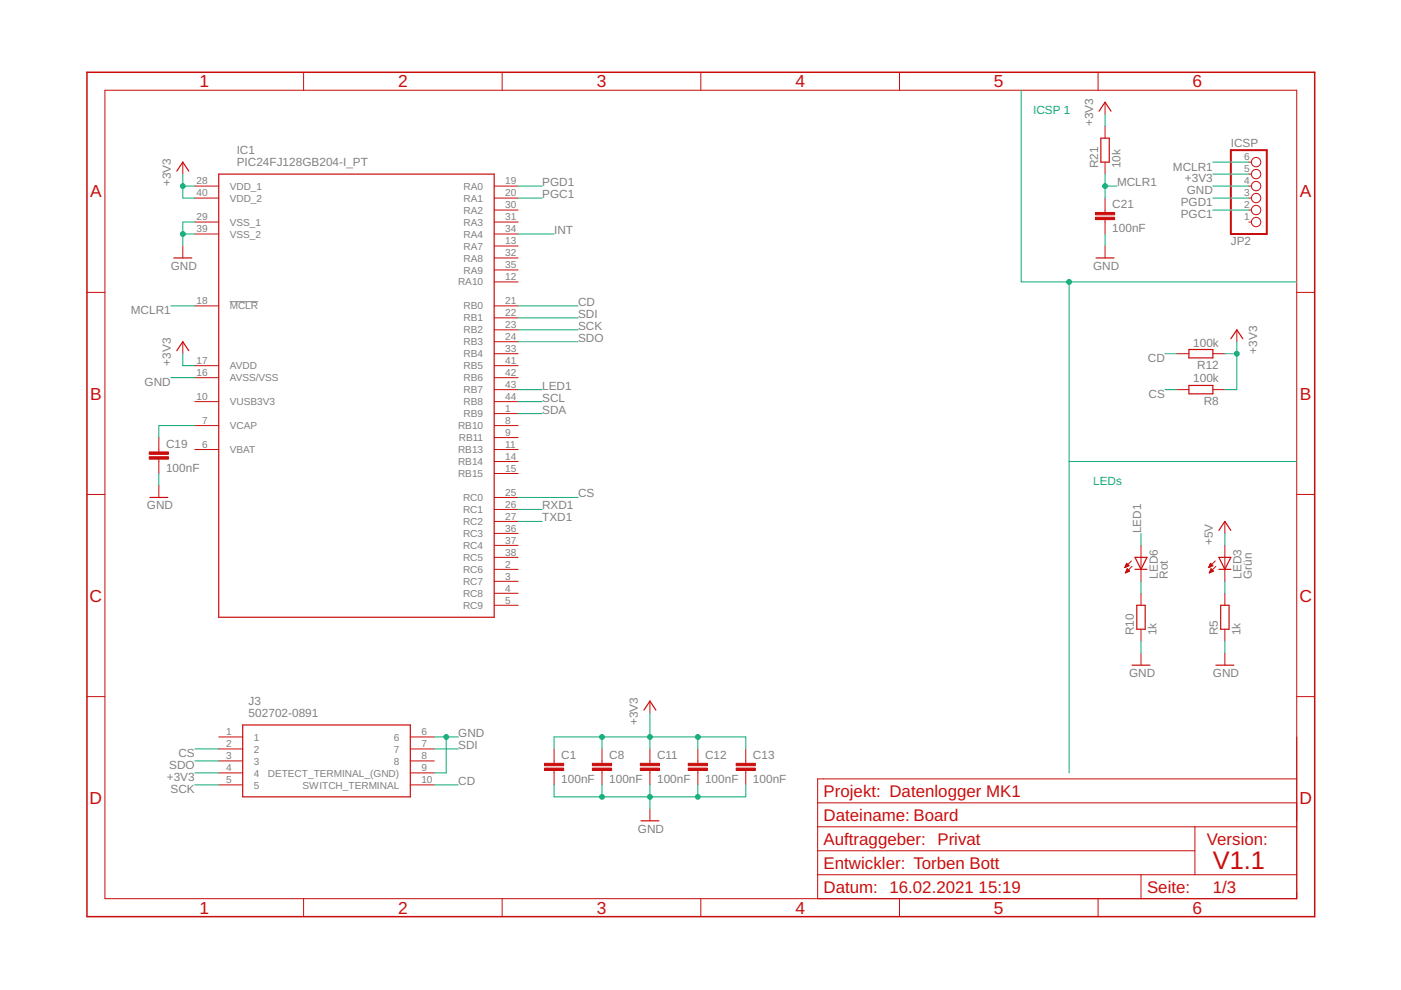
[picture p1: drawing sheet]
<svg xmlns="http://www.w3.org/2000/svg" width="297mm" height="210mm" viewBox="0 0 297 210" stroke-linecap="round" stroke-linejoin="round" font-family="sans-serif">
<path d="M48.7 64h6" fill="none" stroke="#808080" stroke-width=".21"/>
<g fill="none" stroke="#c90d0c" stroke-width=".25">
<path d="M37.5 36.3l1.3-1.9 1.2 1.9M46.4 36.9h58.4v94h-58.4zM233 23.6l1.3-1.9 1.3 1.9M233.4 29.3h1.8v5.1h-1.8zM36.9 54.7h3.8M232.4 54.7h3.8M37.5 74.4l1.3-1.9 1.2 1.9M252.1 74.1h5.1v1.8h-5.1zM261 71.8l1.2-1.9 1.3 1.9M252.1 81.7h5.1v1.8h-5.1zM31.8 105.5h3.8M240.6 118.2h2.6l-1.3 2.5z"/>
<path d="M258.4 118.2h2.6l-1.3 2.5zM258.4 112.5l1.3-1.9 1.3 1.9M240.6 120.7h2.6M241 128.3h1.8v5.1h-1.8zM258.4 120.7h2.6M258.8 128.3h1.8v5.1h-1.8zM51.5 153.7h35.5v15.3h-35.5zM136.5 150.6l1.3-1.9 1.3 1.9M240 141h3.8M257.8 141h3.8M135.9 174h3.8"/>
</g>
<g fill="none" stroke="#c90d0c" stroke-width=".21">
<path d="M22.2 19.1h252.7v171.4h-252.7zM64.4 15.3v3.8M106.5 15.3v3.8M148.6 15.3v3.8M190.7 15.3v3.8M232.8 15.3v3.8M38.8 34.4v2.5M41.3 39.5h5.1M104.8 39.5h5.1M234.3 21.7v2.5M234.3 26.8v2.5M234.3 34.4v2.5"/>
<path d="M264.8 39.5h.5M264.8 36.9h.5M264.8 34.4h.5M38.8 52.2v2.5M41.3 42h5.1M41.3 47.1h5.1M41.3 49.6h5.1M104.8 59.8h5.1M104.8 52.2h5.1M104.8 42h5.1M104.8 54.7h5.1M104.8 47.1h5.1"/>
<path d="M104.8 44.5h5.1M104.8 49.6h5.1M104.8 57.2h5.1M234.3 42v3M234.3 46.6v3M234.3 52.2v2.5M264.8 42h.5M264.8 47.1h.5M264.8 44.5h.5M18.4 62h3.8M38.8 72.5v2.5M41.3 77.5h5.1"/>
<path d="M41.3 64.9h5.1M104.8 77.5h5.1M104.8 64.9h5.1M104.8 67.4h5.1M104.8 75h5.1M104.8 72.5h5.1M104.8 69.9h5.1M249.5 75h2.6M257.2 75h2.5M262.2 69.9v2.6M274.9 62h3.8M33.7 92.8v3"/>
<path d="M33.7 97.3v3.1M41.3 95.3h5.1M41.3 90.2h5.1M41.3 85.2h5.1M41.3 80.1h5.1M104.8 87.7h5.1M104.8 95.3h5.1M104.8 90.2h5.1M104.8 92.8h5.1M104.8 85.2h5.1M104.8 97.9h5.1M104.8 80.1h5.1"/>
<path d="M104.8 82.6h5.1M249.5 82.6h2.6M257.2 82.6h2.5M18.4 104.8h3.8M33.7 102.9v2.6M104.8 100.4h5.1M104.8 110.6h5.1M104.8 108h5.1M104.8 105.5h5.1M104.8 118.2h5.1M104.8 115.6h5.1M104.8 113.1h5.1"/>
<path d="M238.7 119.9h.7M238.7 119.8h.5M238.8 119.7h.3M238.8 119.6h.2M238.9 119.4l-.4 .9M238.9 119.4l.5 .6M238.9 119.4h.1M239.4 120l-.9 .3M239.9 118.9l-1.4 1.4M241.9 115.6v7.7M256.4 119.9h.7M256.5 119.8h.5"/>
<path d="M256.5 119.7h.4M256.6 119.6h.2M256.6 119.4h.1M256.6 119.4l-.3 .9M256.6 119.4l.6 .6-.9 .3M257.7 118.9l-1.4 1.4M259.7 110.6v2.5M259.7 115.6v7.7M274.9 104.8h3.8M104.8 120.7h5.1M104.8 123.3h5.1M104.8 125.8h5.1"/>
<path d="M104.8 128.3h5.1M238.5 120.3h.1M238.5 120.2h.3M238.6 120.1h.5M238.7 121.4h.1M238.7 121.3h.4M238.8 121.1h.6M238.8 121h.6M238.9 120.9h.4M238.9 120.8h.3M239 120.6h.1M239 120.6l.5 .5-.9 .4z"/>
<path d="M240 120.1l-1.4 1.4M241.9 125.8v2.5M241.9 133.4v2.6M241.9 138.5v2.5M256.3 120.3h.1M256.3 120.2h.3M256.4 120.1h.5M256.4 121.4h.2M256.5 121.3h.4M256.5 121.1h.7M256.6 121h.6M256.6 120.9h.5"/>
<path d="M256.7 120.8h.3M256.8 120.6h.1M256.8 120.6l.5 .5-.9 .4zM257.8 120.1l-1.4 1.4M259.7 125.8v2.5M259.7 133.4v2.6M259.7 138.5v2.5M18.4 147.7h3.8M46.4 156.3h5.1M46.4 158.8h5.1M87 156.3h5.1M87 158.8h5.1"/>
<path d="M117.5 158.8v3M127.6 158.8v3M137.8 148.7v2.5M137.8 158.8v3M148 158.8v3M158.1 158.8v3M274.9 147.7h3.8M46.4 161.3h5.1M46.4 163.9h5.1M46.4 166.4h5.1M87 161.3h5.1M87 163.9h5.1"/>
<path d="M87 166.4h5.1M117.5 163.4v3M127.6 163.4v3M137.8 163.4v3M137.8 171.5v2.5M148 163.4v3M158.1 163.4v3M173.4 170.2h101.5M173.4 175.3h101.5M253.3 175.3v10.2M274.9 165.1h-101.5v25.4M64.4 190.5v3.9"/>
<path d="M106.5 190.5v3.9M148.6 190.5v3.9M173.4 180.4h79.9M173.4 185.5h101.5M190.7 190.5v3.9M232.8 190.5v3.9M241.9 185.5v5"/>
<circle cx="266.3" cy="39.5" r=".99"/>
<circle cx="266.3" cy="36.9" r=".99"/>
<circle cx="266.3" cy="34.4" r=".99"/>
<circle cx="266.3" cy="42" r=".99"/>
<circle cx="266.3" cy="44.5" r=".99"/>
<circle cx="266.3" cy="47.1" r=".99"/>
</g>
<g fill="#c90d0c" stroke="#c90d0c" stroke-width=".21">
<path d="M115.4 162.9h4.1v.5h-4.1z"/>
<path d="M115.4 161.8h4.1v.5h-4.1z"/>
<path d="M125.6 162.9h4.1v.5h-4.1z"/>
<path d="M125.6 161.8h4.1v.5h-4.1z"/>
<path d="M135.8 162.9h4v.5h-4z"/>
<path d="M135.8 161.8h4v.5h-4z"/>
<path d="M145.9 162.9h4.1v.5h-4.1z"/>
<path d="M145.9 161.8h4.1v.5h-4.1z"/>
<path d="M156.1 162.9h4v.5h-4z"/>
<path d="M156.1 161.8h4v.5h-4z"/>
<path d="M31.6 96.8h4.1v.5h-4.1z"/>
<path d="M31.6 95.8h4.1v.5h-4.1z"/>
<path d="M232.3 46.1h4v.5h-4z"/>
<path d="M232.3 45h4v.6h-4z"/>
</g>
<path d="M18.4 15.3h260.3v179.1h-260.3z" fill="none" stroke="#c90d0c" stroke-width=".32"/>
<path d="M261 31.8h7.6v17.8h-7.6z" fill="none" stroke="#c90d0c" stroke-width=".42"/>
<g fill="none" stroke="#0dab76" stroke-width=".21">
<path d="M216.5 19.1v40.7h58.4M38.8 36.9v5.1h2.5M38.8 39.5h2.5M109.9 39.5h5M234.3 39.5h2.5M234.3 24.2v2.6M234.3 36.9v5.1M257.2 36.9h7.6M257.2 39.5h7.6M257.2 34.4h7.6M38.8 49.6h2.5M41.3 47.1h-2.5v5.1"/>
<path d="M109.9 42h5M109.9 49.6h7.6M226.7 59.8v104.1M234.3 49.6v2.6M257.2 42h7.6M257.2 44.5h7.6M36.2 64.9h5.1M38.8 75v2.5h2.5M109.9 64.9h12.7M109.9 69.9h12.7M109.9 72.5h12.7M109.9 67.4h12.7"/>
<path d="M247 75h2.5M259.7 75h2.5M262.2 72.5v10.1h-2.5M36.2 80.1h5.1M41.3 90.2h-7.6v2.6M109.9 82.6h5M109.9 85.2h5M109.9 87.7h5M226.7 97.9h48.2M247 82.6h2.5M33.7 100.4v2.5M109.9 108h5"/>
<path d="M109.9 110.6h5M109.9 105.5h12.7M241.9 113.1v2.5M259.7 113.1v2.5M241.9 123.3v2.5M241.9 136v2.5M259.7 123.3v2.5M259.7 136v2.5M41.3 158.8h5.1M92.1 156.3h5.1M92.1 158.8h5.1M94.6 156.3v7.6h-2.5"/>
<path d="M117.5 158.8v-2.5h40.6v2.5M127.6 156.3v2.5M137.8 151.2v7.6M148 156.3v2.5M41.3 163.9h5.1M41.3 166.4h5.1M41.3 161.3h5.1M92.1 166.4h5.1M117.5 166.4v2.6h40.6v-2.6M127.6 166.4v2.6M137.8 166.4v5.1M148 166.4v2.6"/>
</g>
<g fill="#0dab76" stroke="#0dab76" stroke-width=".21">
<circle cx="38.8" cy="39.5" r=".51"/>
<circle cx="127.6" cy="156.3" r=".51"/>
<circle cx="148" cy="156.3" r=".51"/>
<circle cx="137.8" cy="156.3" r=".51"/>
<circle cx="262.2" cy="75" r=".51"/>
<circle cx="38.8" cy="49.6" r=".51"/>
<circle cx="127.6" cy="169" r=".51"/>
<circle cx="148" cy="169" r=".51"/>
<circle cx="137.8" cy="169" r=".51"/>
<circle cx="94.6" cy="156.3" r=".51"/>
<circle cx="234.3" cy="39.5" r=".51"/>
<circle cx="226.7" cy="59.8" r=".51"/>
</g>
<text font-size="5.4" fill="#c90d0c" x="257.2" y="184.2">V1.1</text>
<g font-size="3.7" fill="#c90d0c">
<text x="42.3" y="18.5">1</text>
<text x="84.4" y="18.5">2</text>
<text x="126.5" y="18.5">3</text>
<text x="168.6" y="18.5">4</text>
<text x="210.7" y="18.5">5</text>
<text x="252.9" y="18.5">6</text>
<text x="19.1" y="41.9">A</text>
<text x="275.6" y="41.9">A</text>
<text x="19.1" y="84.7">B</text>
<text x="275.6" y="84.7">B</text>
<text x="19" y="127.6">C</text>
<text x="275.5" y="127.6">C</text>
<text x="19" y="170.4">D</text>
<text x="275.5" y="170.4">D</text>
<text x="42.3" y="193.7">1</text>
<text x="84.4" y="193.7">2</text>
<text x="126.5" y="193.7">3</text>
<text x="168.6" y="193.7">4</text>
<text x="210.7" y="193.7">5</text>
<text x="252.9" y="193.7">6</text>
</g>
<g font-size="3.6" fill="#c90d0c">
<text x="174.6" y="169">Projekt: Datenlogger MK1</text>
<text x="174.6" y="174">Dateiname: Board</text>
<text x="174.6" y="179.1">Auftraggeber: Privat</text>
<text x="255.9" y="179.1">Version:</text>
<text x="174.6" y="184.2">Entwickler: Torben Bott</text>
<text x="174.6" y="189.3">Datum: 16.02.2021</text>
<text x="207.5" y="189.3">15:19</text>
<text x="243.2" y="189.3">Seite:</text>
<text x="257.2" y="189.3">1/3</text>
</g>
<g font-size="2.5" fill="#0dab76">
<text x="219.1" y="24.2">ICSP 1</text>
<text x="231.8" y="102.9">LEDs</text>
</g>
<g font-size="2.5" fill="#808080">
<text x="231.8" y="26.8" transform="rotate(-90 231.8 26.8)">+3V3</text>
<text x="50.2" y="35.3">PIC24FJ128GB204-I_PT</text>
<text x="50.2" y="32.7">IC1</text>
<text x="232.8" y="35.6" transform="rotate(-90 232.8 35.6)">R21</text>
<text x="237.6" y="35.6" transform="rotate(-90 237.6 35.6)">10k</text>
<text x="261" y="31.1">ICSP</text>
<text x="36.2" y="39.5" transform="rotate(-90 36.2 39.5)">+3V3</text>
<text x="114.9" y="39.5">PGD1</text>
<text x="114.9" y="42">PGC1</text>
<text x="236.8" y="39.5">MCLR1</text>
<text x="248.7" y="36.2">MCLR1</text>
<text x="251.2" y="38.7">+3V3</text>
<text x="251.6" y="41.2">GND</text>
<text x="235.8" y="44.1">C21</text>
<text x="250.3" y="43.8">PGD1</text>
<text x="250.3" y="46.3">PGC1</text>
<text x="117.5" y="49.6">INT</text>
<text x="235.8" y="49.2">100nF</text>
<text x="261" y="52">JP2</text>
<text x="36.2" y="57.2">GND</text>
<text x="231.8" y="57.2">GND</text>
<text x="122.6" y="64.8">CD</text>
<text x="27.7" y="66.6">MCLR1</text>
<text x="122.6" y="69.9">SCK</text>
<text x="122.6" y="67.4">SDI</text>
<text x="36.2" y="77.5" transform="rotate(-90 36.2 77.5)">+3V3</text>
<text x="122.6" y="72.5">SDO</text>
<text x="243.4" y="76.8">CD</text>
<text x="253" y="73.5">100k</text>
<text x="266.6" y="75" transform="rotate(-90 266.6 75)">+3V3</text>
<text x="30.7" y="81.9">GND</text>
<text x="114.9" y="82.6">LED1</text>
<text x="253" y="81.1">100k</text>
<text x="253.8" y="78.3">R12</text>
<text x="114.9" y="85.2">SCL</text>
<text x="114.9" y="87.7">SDA</text>
<text x="243.5" y="84.4">CS</text>
<text x="255.2" y="85.9">R8</text>
<text x="35.2" y="94.9">C19</text>
<text x="35.2" y="100">100nF</text>
<text x="122.6" y="105.5">CS</text>
<text x="31.1" y="108">GND</text>
<text x="114.9" y="108">RXD1</text>
<text x="114.9" y="110.6">TXD1</text>
<text x="241.9" y="113.1" transform="rotate(-90 241.9 113.1)">LED1</text>
<text x="257.2" y="115.6" transform="rotate(-90 257.2 115.6)">+5V</text>
<text x="245.5" y="122.7" transform="rotate(-90 245.5 122.7)">LED6</text>
<text x="247.6" y="122.7" transform="rotate(-90 247.6 122.7)">Rot</text>
<text x="263.2" y="122.7" transform="rotate(-90 263.2 122.7)">LED3</text>
<text x="265.4" y="122.7" transform="rotate(-90 265.4 122.7)">Grün</text>
<text x="240.4" y="134.7" transform="rotate(-90 240.4 134.7)">R10</text>
<text x="245.2" y="134.7" transform="rotate(-90 245.2 134.7)">1k</text>
<text x="258.2" y="134.7" transform="rotate(-90 258.2 134.7)">R5</text>
<text x="263" y="134.7" transform="rotate(-90 263 134.7)">1k</text>
<text x="239.4" y="143.6">GND</text>
<text x="257.2" y="143.6">GND</text>
<text x="52.7" y="149.5">J3</text>
<text x="52.7" y="152.1">502702-0891</text>
<text x="135.3" y="153.7" transform="rotate(-90 135.3 153.7)">+3V3</text>
<text x="37.8" y="160.6">CS</text>
<text x="97.2" y="156.3">GND</text>
<text x="97.2" y="158.8">SDI</text>
<text x="119" y="161">C1</text>
<text x="129.2" y="161">C8</text>
<text x="139.3" y="161">C11</text>
<text x="149.5" y="161">C12</text>
<text x="159.6" y="161">C13</text>
<text x="35.4" y="165.7">+3V3</text>
<text x="35.9" y="163.1">SDO</text>
<text x="97.2" y="166.4">CD</text>
<text x="119" y="166">100nF</text>
<text x="129.2" y="166">100nF</text>
<text x="139.3" y="166">100nF</text>
<text x="149.5" y="166">100nF</text>
<text x="159.6" y="166">100nF</text>
<text x="36.1" y="168.2">SCK</text>
<text x="135.3" y="176.6">GND</text>
</g>
<g font-size="2.1" fill="#808080">
<text x="263.8" y="34">6</text>
<text x="41.7" y="39.1">28</text>
<text x="41.7" y="41.6">40</text>
<text x="48.7" y="40.2">VDD_1</text>
<text x="98.3" y="40.2">RA0</text>
<text x="107.1" y="39.1">19</text>
<text x="107.1" y="41.6">20</text>
<text x="263.8" y="41.6">3</text>
<text x="263.8" y="39.1">4</text>
<text x="263.8" y="36.6">5</text>
<text x="41.7" y="46.7">29</text>
<text x="48.7" y="47.8">VSS_1</text>
<text x="48.7" y="42.8">VDD_2</text>
<text x="98.3" y="42.8">RA1</text>
<text x="98.3" y="47.8">RA3</text>
<text x="98.3" y="45.3">RA2</text>
<text x="107.1" y="46.7">31</text>
<text x="107.1" y="44.2">30</text>
<text x="263.8" y="46.7">1</text>
<text x="263.8" y="44.2">2</text>
<text x="41.7" y="49.3">39</text>
<text x="48.7" y="50.4">VSS_2</text>
<text x="98.3" y="52.9">RA7</text>
<text x="98.3" y="50.4">RA4</text>
<text x="107.1" y="51.8">13</text>
<text x="107.1" y="49.3">34</text>
<text x="98.3" y="55.5">RA8</text>
<text x="98.3" y="58">RA9</text>
<text x="107.1" y="59.4">12</text>
<text x="107.1" y="54.3">32</text>
<text x="107.1" y="56.9">35</text>
<text x="41.7" y="64.5">18</text>
<text x="48.7" y="65.6">MCLR</text>
<text x="97.1" y="60.5">RA10</text>
<text x="98.3" y="65.6">RB0</text>
<text x="107.1" y="64.5">21</text>
<text x="98.3" y="68.1">RB1</text>
<text x="98.3" y="70.7">RB2</text>
<text x="107.1" y="67">22</text>
<text x="107.1" y="69.6">23</text>
<text x="41.7" y="77.2">17</text>
<text x="98.3" y="75.8">RB4</text>
<text x="98.3" y="73.2">RB3</text>
<text x="107.1" y="74.6">33</text>
<text x="107.1" y="72.1">24</text>
<text x="107.1" y="77.2">41</text>
<text x="41.7" y="79.7">16</text>
<text x="48.7" y="80.8">AVSS/VSS</text>
<text x="48.7" y="78.3">AVDD</text>
<text x="98.3" y="83.4">RB7</text>
<text x="98.3" y="80.8">RB6</text>
<text x="98.3" y="78.3">RB5</text>
<text x="107.1" y="82.3">43</text>
<text x="107.1" y="79.7">42</text>
<text x="41.7" y="84.8">10</text>
<text x="42.8" y="89.9">7</text>
<text x="48.7" y="85.9">VUSB3V3</text>
<text x="98.3" y="88.5">RB9</text>
<text x="98.3" y="85.9">RB8</text>
<text x="107.1" y="87.3">1</text>
<text x="107.1" y="89.9">8</text>
<text x="107.1" y="84.8">44</text>
<text x="42.8" y="95">6</text>
<text x="48.7" y="91">VCAP</text>
<text x="97.1" y="91">RB10</text>
<text x="97.3" y="93.5">RB11</text>
<text x="107.1" y="92.4">9</text>
<text x="107.1" y="95">11</text>
<text x="48.7" y="96.1">VBAT</text>
<text x="97.1" y="96.1">RB13</text>
<text x="97.1" y="98.6">RB14</text>
<text x="97.1" y="101.2">RB15</text>
<text x="107.1" y="97.5">14</text>
<text x="107.1" y="100">15</text>
<text x="98.2" y="106.2">RC0</text>
<text x="107.1" y="107.7">26</text>
<text x="107.1" y="105.1">25</text>
<text x="98.2" y="111.3">RC2</text>
<text x="98.2" y="108.8">RC1</text>
<text x="98.2" y="113.9">RC3</text>
<text x="107.1" y="110.2">27</text>
<text x="107.1" y="112.7">36</text>
<text x="98.2" y="118.9">RC5</text>
<text x="98.2" y="116.4">RC4</text>
<text x="107.1" y="117.8">38</text>
<text x="107.1" y="115.3">37</text>
<text x="98.2" y="121.5">RC6</text>
<text x="98.2" y="124">RC7</text>
<text x="107.1" y="120.4">2</text>
<text x="107.1" y="122.9">3</text>
<text x="107.1" y="125.4">4</text>
<text x="98.2" y="126.6">RC8</text>
<text x="98.2" y="129.1">RC9</text>
<text x="107.1" y="128">5</text>
<text x="47.9" y="155.9">1</text>
<text x="89.3" y="155.9">6</text>
<text x="47.9" y="158.4">2</text>
<text x="47.9" y="161">3</text>
<text x="53.8" y="157">1</text>
<text x="53.8" y="159.6">2</text>
<text x="83.5" y="157">6</text>
<text x="83.5" y="159.6">7</text>
<text x="89.3" y="158.4">7</text>
<text x="89.3" y="161">8</text>
<text x="47.9" y="163.5">4</text>
<text x="47.9" y="166.1">5</text>
<text x="53.8" y="162.1">3</text>
<text x="53.8" y="164.6">4</text>
<text x="53.8" y="167.2">5</text>
<text x="56.8" y="164.6">DETECT_TERMINAL_(GND)</text>
<text x="64.2" y="167.2">SWITCH_TERMINAL</text>
<text x="83.5" y="162.1">8</text>
<text x="89.3" y="163.5">9</text>
<text x="89.3" y="166.1">10</text>
</g>
</svg>
